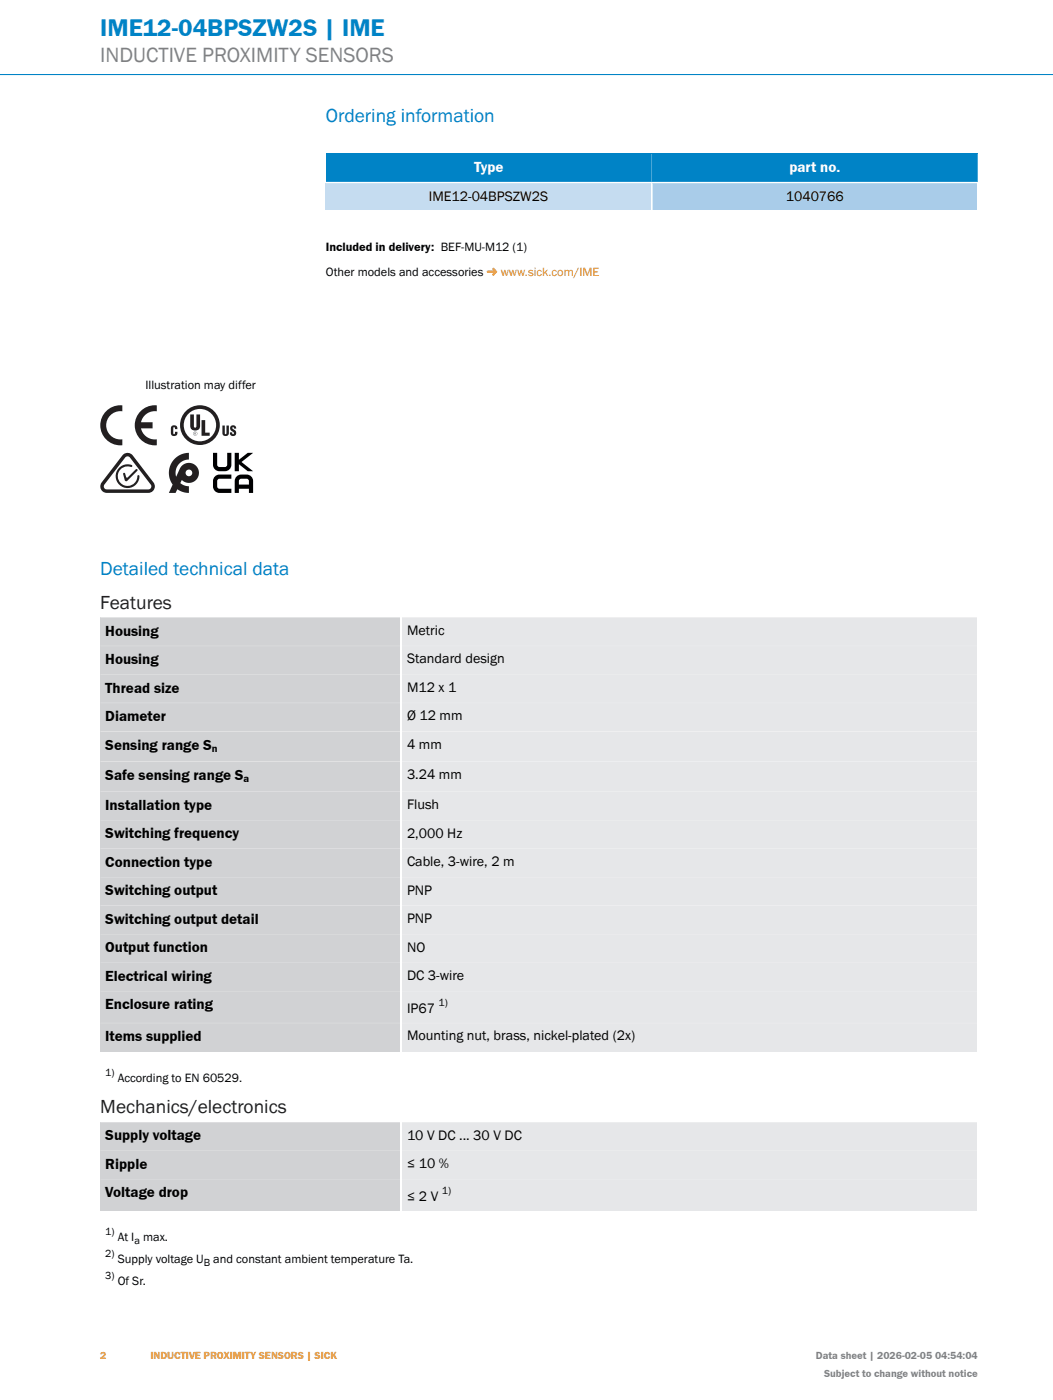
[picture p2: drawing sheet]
<svg xmlns="http://www.w3.org/2000/svg" width="210mm" height="279mm" viewBox="0 0 210 279" stroke-linecap="round" stroke-linejoin="round" font-family="sans-serif">
<path d="M0 14.9h210" fill="none" stroke="#fff" stroke-width=".2"/>
<path d="M0 14.9h210" fill="none" stroke="#0083c6" stroke-width=".2"/>
<path d="M65 30.7h65v5.6h-65z" fill="#0083c6"/>
<path d="M130 30.7v5.7" fill="none" stroke="#fff" stroke-width=".2"/>
<path d="M65 36.4h65" fill="none" stroke="#fff" stroke-width=".35"/>
<path d="M130 30.7h65v5.6h-65z" fill="#0083c6"/>
<path d="M130 30.7v5.7M195 30.7v5.7" fill="none" stroke="#fff" stroke-width=".2"/>
<path d="M130 36.4h65" fill="none" stroke="#fff" stroke-width=".35"/>
<path d="M65 36.6h64.8v5.4h-64.8z" fill="#c5dcf0"/>
<path d="M65 36.4h65v5.6" fill="none" stroke="#fff" stroke-width=".35"/>
<path d="M130.2 36.6h64.6v5.4h-64.6z" fill="#a9cce9"/>
<path d="M195 42v-5.6h-65v5.6" fill="none" stroke="#fff" stroke-width=".35"/>
<path d="M97.1 54.1l1.3-.1-.2-.3 .2-.3 .8 .8-.8 .8-.2-.2 .2-.4h-1.1z" fill="#f7931d"/>
<path d="M32.3 80.9v8" fill="none" stroke="#fff" stroke-width="2" stroke-linecap="butt"/>
<g fill="#231f20">
<path d="M21.2 82.1a4 4 0 0 1 3.2-1.2v1.2a2.82 2.82 0 0 0-3.2 2.8 2.82 2.82 0 0 0 3.2 2.8v1.2a4 4 0 0 1-4-2.3 4 4 0 0 1 .8-4.5z"/>
<path d="M28 82.1a4 4 0 0 1 3.3-1.2v1.2a2.82 2.82 0 0 0-3.2 2.2h2.3v1.2h-2.3a2.83 2.83 0 0 0 3.2 2.2v1.2a4 4 0 0 1-4-2.3 4 4 0 0 1 .7-4.5z"/>
</g>
<path d="M48.1 80.9v8" fill="none" stroke="#fff" stroke-width="2" stroke-linecap="butt"/>
<g fill="#231f20">
<path d="M44.4 84.9h.4v1.6l.2 .2 .2-.2v-1.6h.4v1.5a.65 .65 0 0 1-.6 .6 .65 .65 0 0 1-.6-.6z"/>
<path d="M46 85a.63 .63 0 0 1 .8-.1 .63 .63 0 0 1 .3 .6h-.4l-.2-.3-.1 .3a.9 .9 0 0 1 .5 1.4 .65 .65 0 0 1-.7 .1 .65 .65 0 0 1-.3-.7h.4v.3l.2 .1 .2-.3-.2-.2a.77 .77 0 0 1-.5-1.2z"/>
<circle cx="39.9" cy="84.8" r="4"/>
</g>
<circle cx="39.9" cy="84.8" r="3.2" fill="#fff"/>
<g fill="#231f20">
<path d="M37.9 82.7h.8v2.4l.2 .3 .3-.3v-2.4h.7v2.3a.98 .98 0 0 1-1 .9 .98 .98 0 0 1-1-.9z"/>
<path d="M40.2 83.8h.7v2.5h.9v.7h-1.6z"/>
<path d="M34.2 85a.68 .68 0 0 1 .8-.1 .68 .68 0 0 1 .4 .7h-.5v-.3h-.3v1.3h.2l.1-.4h.5a.67 .67 0 0 1-.6 .8 .67 .67 0 0 1-.7-.6z"/>
<path d="M38.8 86.3v.5v-.2l.3 .2-.1-.5zM38.8 86.4l.2 .1h-.2z"/>
<path d="M38.5 86.5a.4 .4 0 0 1 .8 0 .4 .4 0 0 1-.8 0zM38.5 86.5a.42 .42 0 0 0 .8 0 .42 .42 0 0 0-.8 0z"/>
</g>
<path d="M31.9 90.4v8" fill="none" stroke="#fff" stroke-width="2" stroke-linecap="butt"/>
<g fill="#231f20">
<path d="M25 91.2l-4.2 5.5a.6 .6 0 0 0 0 .6 .6 .6 0 0 0 .5 .4h8.3a.6 .6 0 0 0 .5-.4 .6 .6 0 0 0 0-.6l-4.2-5.4a.6 .6 0 0 0-.9-.1zM24.5 90.8l-4.2 5.5a1.29 1.29 0 0 0-.2 1.3 1.29 1.29 0 0 0 1.2 .8h8.3a1.29 1.29 0 0 0 1.1-.8 1.29 1.29 0 0 0-.1-1.3l-4.1-5.4a1.29 1.29 0 0 0-2-.1z" fill-rule="evenodd"/>
<path d="M23.8 93.3a2.2 2.2 0 0 1 2.6-.4l-.1 .3a1.99 1.99 0 0 0-2.8 1.3 1.99 1.99 0 0 0 1.8 2.5 1.99 1.99 0 0 0 2.2-2.1h.3a2.36 2.36 0 0 1-3.3 2.3 2.36 2.36 0 0 1-.7-3.9z" fill-rule="evenodd"/>
<path d="M24.6 94.5l.3-.1 .2 .8 .3 .1 1.7-1.6h.3v.1l-2.2 2.2-.3-.2z" fill-rule="evenodd"/>
</g>
<path d="M40.7 90.4v8" fill="none" stroke="#fff" stroke-width="2" stroke-linecap="butt"/>
<path d="M34.8 91.6a4 4 0 0 0-.4 5.1l.7-1.5-.1-1.1 .3-.9 .9-1.1 .7-.3 .8-.1v-1.3a4 4 0 0 0-2.9 1.2zM36.3 93l-.4 .5-2.2 4.9h1.3l.4-.8 1 .6 1.3 .2v-1.4l-.9-.1-.8-.5 .3-.6a2 2 0 0 0 2.8 0 2 2 0 0 0 0-2.8 2 2 0 0 0-2.8 0zM37 94.4a.67 .67 0 0 1 1.3 0 .67 .67 0 0 1-1.3 0z" fill-rule="evenodd" fill="#231f20"/>
<path d="M51.5 90.4v8" fill="none" stroke="#fff" stroke-width="2" stroke-linecap="butt"/>
<g fill="#000001">
<path d="M42.5 90.4h.8v2.4l.2 .3 .3 .1h1l.4-.2 .1-2.6h.8v2.4a1.28 1.28 0 0 1-1.2 1.2 2 2 0 0 1-2.2-.5l-.2-.7z"/>
<path d="M46.8 90.4h.8v1.4l1.8-1.4h1.1l-2.3 1.8 2.3 1.8h-1.1l-1.8-1.4v1.4h-.8z"/>
<path d="M43 95l.7-.3h2.4v.8h-2.3l-.3 .1-.2 .4v1.1l.2 .4h2.6v.9h-2.4a1.28 1.28 0 0 1-1.2-1.3 2 2 0 0 1 .5-2.1z"/>
<path d="M47.7 95.8l.4-.3 1.3 .1 .2 .4v.7h-2zM47.1 95.2l-.3 .8v2.4h.8v-.9h2v.9h.9v-2.4a1.28 1.28 0 0 0-1.3-1.3 2 2 0 0 0-2.1 .5z"/>
</g>
<path d="M20 123.3h59.8v5.6h-59.8z" fill="#d1d2d4"/>
<path d="M20 128.9h60M20 123.2h60" fill="none" stroke="#fff" stroke-width=".2"/>
<path d="M80 123.2v5.7" fill="none" stroke="#fff" stroke-width=".35"/>
<path d="M80.2 123.3h114.6v5.6h-114.6z" fill="#e6e7e9"/>
<path d="M80 128.9h115M80 123.2h115.2" fill="none" stroke="#fff" stroke-width=".2"/>
<path d="M80 123.2v5.7M195 123.2v5.7" fill="none" stroke="#fff" stroke-width=".35"/>
<path d="M20 129h59.8v5.6h-59.8z" fill="#d1d2d4"/>
<path d="M20 134.6h60M20 128.9h60" fill="none" stroke="#fff" stroke-width=".2"/>
<path d="M80 128.9v5.7" fill="none" stroke="#fff" stroke-width=".35"/>
<path d="M80.2 129h114.6v5.6h-114.6z" fill="#e6e7e9"/>
<path d="M80 134.6h115M80 128.9h115" fill="none" stroke="#fff" stroke-width=".2"/>
<path d="M80 128.9v5.7M195 128.9v5.7" fill="none" stroke="#fff" stroke-width=".35"/>
<path d="M20 134.6h59.8v5.6h-59.8z" fill="#d1d2d4"/>
<path d="M20 134.6h60M20 140.3h60" fill="none" stroke="#fff" stroke-width=".2"/>
<path d="M80 134.6v5.7" fill="none" stroke="#fff" stroke-width=".35"/>
<path d="M80.2 134.6h114.6v5.6h-114.6z" fill="#e6e7e9"/>
<path d="M80 134.6h115M80 140.3h115" fill="none" stroke="#fff" stroke-width=".2"/>
<path d="M80 134.6v5.7M195 134.6v5.7" fill="none" stroke="#fff" stroke-width=".35"/>
<path d="M20 140.3h59.8v5.6h-59.8z" fill="#d1d2d4"/>
<path d="M20 146h60M20 140.3h60" fill="none" stroke="#fff" stroke-width=".2"/>
<path d="M80 140.3v5.7" fill="none" stroke="#fff" stroke-width=".35"/>
<path d="M80.2 140.3h114.6v5.6h-114.6z" fill="#e6e7e9"/>
<path d="M80 146h115M80 140.3h115" fill="none" stroke="#fff" stroke-width=".2"/>
<path d="M80 140.3v5.7M195 140.3v5.7" fill="none" stroke="#fff" stroke-width=".35"/>
<path d="M20 146h59.8v6h-59.8z" fill="#d1d2d4"/>
<path d="M20 152h60M20 146h60" fill="none" stroke="#fff" stroke-width=".2"/>
<path d="M80 146v6" fill="none" stroke="#fff" stroke-width=".35"/>
<path d="M80.2 146h114.6v6h-114.6z" fill="#e6e7e9"/>
<path d="M80 152h115M80 146h115" fill="none" stroke="#fff" stroke-width=".2"/>
<path d="M80 146v6M195 146v6" fill="none" stroke="#fff" stroke-width=".35"/>
<path d="M20 152h59.8v6h-59.8z" fill="#d1d2d4"/>
<path d="M20 158h60M20 152h60" fill="none" stroke="#fff" stroke-width=".2"/>
<path d="M80 152v6" fill="none" stroke="#fff" stroke-width=".35"/>
<path d="M80.2 152h114.6v6h-114.6z" fill="#e6e7e9"/>
<path d="M80 158h115M80 152h115" fill="none" stroke="#fff" stroke-width=".2"/>
<path d="M80 152v6M195 152v6" fill="none" stroke="#fff" stroke-width=".35"/>
<path d="M20 158.1h59.8v5.6h-59.8z" fill="#d1d2d4"/>
<path d="M20 158h60M20 163.7h60" fill="none" stroke="#fff" stroke-width=".2"/>
<path d="M80 158v5.7" fill="none" stroke="#fff" stroke-width=".35"/>
<path d="M80.2 158.1h114.6v5.6h-114.6z" fill="#e6e7e9"/>
<path d="M80 158h115M80 163.7h115" fill="none" stroke="#fff" stroke-width=".2"/>
<path d="M80 158v5.7M195 158v5.7" fill="none" stroke="#fff" stroke-width=".35"/>
<path d="M20 163.7h59.8v5.6h-59.8z" fill="#d1d2d4"/>
<path d="M20 169.4h60M20 163.7h60" fill="none" stroke="#fff" stroke-width=".2"/>
<path d="M80 163.7v5.7" fill="none" stroke="#fff" stroke-width=".35"/>
<path d="M80.2 163.7h114.6v5.6h-114.6z" fill="#e6e7e9"/>
<path d="M80 169.4h115M80 163.7h115" fill="none" stroke="#fff" stroke-width=".2"/>
<path d="M80 163.7v5.7M195 163.7v5.7" fill="none" stroke="#fff" stroke-width=".35"/>
<path d="M20 169.4h59.8v5.6h-59.8z" fill="#d1d2d4"/>
<path d="M20 175.1h60M20 169.4h60" fill="none" stroke="#fff" stroke-width=".2"/>
<path d="M80 169.4v5.7" fill="none" stroke="#fff" stroke-width=".35"/>
<path d="M80.2 169.4h114.6v5.6h-114.6z" fill="#e6e7e9"/>
<path d="M80 175.1h115M80 169.4h115" fill="none" stroke="#fff" stroke-width=".2"/>
<path d="M80 169.4v5.7M195 169.4v5.7" fill="none" stroke="#fff" stroke-width=".35"/>
<path d="M20 175.1h59.8v5.6h-59.8z" fill="#d1d2d4"/>
<path d="M20 175.1h60M20 180.8h60" fill="none" stroke="#fff" stroke-width=".2"/>
<path d="M80 175.1v5.7" fill="none" stroke="#fff" stroke-width=".35"/>
<path d="M80.2 175.1h114.6v5.6h-114.6z" fill="#e6e7e9"/>
<path d="M80 175.1h115M80 180.8h115" fill="none" stroke="#fff" stroke-width=".2"/>
<path d="M80 175.1v5.7M195 175.1v5.7" fill="none" stroke="#fff" stroke-width=".35"/>
<path d="M20 180.8h59.8v5.6h-59.8z" fill="#d1d2d4"/>
<path d="M20 186.4h60M20 180.8h60" fill="none" stroke="#fff" stroke-width=".2"/>
<path d="M80 180.8v5.6" fill="none" stroke="#fff" stroke-width=".35"/>
<path d="M80.2 180.8h114.6v5.6h-114.6z" fill="#e6e7e9"/>
<path d="M80 186.4h115M80 180.8h115" fill="none" stroke="#fff" stroke-width=".2"/>
<path d="M80 180.8v5.6M195 180.8v5.6" fill="none" stroke="#fff" stroke-width=".35"/>
<path d="M20 186.5h59.8v5.6h-59.8z" fill="#d1d2d4"/>
<path d="M20 192.1h60M20 186.4h60" fill="none" stroke="#fff" stroke-width=".2"/>
<path d="M80 186.4v5.7" fill="none" stroke="#fff" stroke-width=".35"/>
<path d="M80.2 186.5h114.6v5.6h-114.6z" fill="#e6e7e9"/>
<path d="M80 192.1h115M80 186.4h115" fill="none" stroke="#fff" stroke-width=".2"/>
<path d="M80 186.4v5.7M195 186.4v5.7" fill="none" stroke="#fff" stroke-width=".35"/>
<path d="M20 192.2h59.8v5.6h-59.8z" fill="#d1d2d4"/>
<path d="M20 197.8h60M20 192.1h60" fill="none" stroke="#fff" stroke-width=".2"/>
<path d="M80 192.1v5.7" fill="none" stroke="#fff" stroke-width=".35"/>
<path d="M80.2 192.2h114.6v5.6h-114.6z" fill="#e6e7e9"/>
<path d="M80 197.8h115M80 192.1h115" fill="none" stroke="#fff" stroke-width=".2"/>
<path d="M80 192.1v5.7M195 192.1v5.7" fill="none" stroke="#fff" stroke-width=".35"/>
<path d="M20 197.9h59.8v6.2h-59.8z" fill="#d1d2d4"/>
<path d="M20 197.8h60M20 204.2h60" fill="none" stroke="#fff" stroke-width=".2"/>
<path d="M80 197.8v6.4" fill="none" stroke="#fff" stroke-width=".35"/>
<path d="M80.2 197.9h114.6v6.2h-114.6z" fill="#e6e7e9"/>
<path d="M80 197.8h115M80 204.2h115" fill="none" stroke="#fff" stroke-width=".2"/>
<path d="M80 197.8v6.4M195 197.8v6.4" fill="none" stroke="#fff" stroke-width=".35"/>
<path d="M20 204.2h59.8v5.6h-59.8z" fill="#d1d2d4"/>
<path d="M20 204.2h60" fill="none" stroke="#fff" stroke-width=".2"/>
<path d="M80 204.2v5.6" fill="none" stroke="#fff" stroke-width=".35"/>
<path d="M80.2 204.2h114.6v5.6h-114.6z" fill="#e6e7e9"/>
<path d="M80 204.2h115" fill="none" stroke="#fff" stroke-width=".2"/>
<path d="M80 204.2v5.6M195 204.2v5.6" fill="none" stroke="#fff" stroke-width=".35"/>
<path d="M20 224h59.8v5.6h-59.8z" fill="#d1d2d4"/>
<path d="M20 229.6h60M20 224h60" fill="none" stroke="#fff" stroke-width=".2"/>
<path d="M80 224v5.6" fill="none" stroke="#fff" stroke-width=".35"/>
<path d="M80.2 224h114.6v5.6h-114.6z" fill="#e6e7e9"/>
<path d="M80 229.6h115M80 224h115.2" fill="none" stroke="#fff" stroke-width=".2"/>
<path d="M80 224v5.6M195 223.9v5.7" fill="none" stroke="#fff" stroke-width=".35"/>
<path d="M20 229.7h59.8v5.6h-59.8z" fill="#d1d2d4"/>
<path d="M20 235.3h60M20 229.6h60" fill="none" stroke="#fff" stroke-width=".2"/>
<path d="M80 229.6v5.7" fill="none" stroke="#fff" stroke-width=".35"/>
<path d="M80.2 229.7h114.6v5.6h-114.6z" fill="#e6e7e9"/>
<path d="M80 235.3h115M80 229.6h115" fill="none" stroke="#fff" stroke-width=".2"/>
<path d="M80 229.6v5.7M195 229.6v5.7" fill="none" stroke="#fff" stroke-width=".35"/>
<path d="M20 235.4h59.8v6.2h-59.8z" fill="#d1d2d4"/>
<path d="M20 235.3h60" fill="none" stroke="#fff" stroke-width=".2"/>
<path d="M80 235.3v6.3" fill="none" stroke="#fff" stroke-width=".35"/>
<path d="M80.2 235.4h114.6v6.2h-114.6z" fill="#e6e7e9"/>
<path d="M80 235.3h115" fill="none" stroke="#fff" stroke-width=".2"/>
<path d="M80 235.3v6.3M195 235.3v6.3" fill="none" stroke="#fff" stroke-width=".35"/>
<text font-size="4.9" fill="#0083c6" x="20" y="7.2">IME12-04BPSZW2S | IME</text>
<text font-size="4.2" fill="#808285" x="20" y="12.4">INDUCTIVE PROXIMITY SENSORS</text>
<g font-size="3.9" fill="#0083c6">
<text x="65" y="24.3">Ordering information</text>
<text x="20" y="114.8">Detailed technical data</text>
</g>
<g font-size="3.9" fill="#231f20">
<text x="20" y="121.4">Features</text>
<text x="20" y="222.2">Mechanics/electronics</text>
</g>
<g font-size="3" fill="#fff">
<text x="94.5" y="34.2">Type</text>
<text x="157.4" y="34.2">part no.</text>
</g>
<g font-size="3">
<text x="21" y="126.8">Housing</text>
<text x="21" y="132.5">Housing</text>
<text x="21" y="138.2">Thread size</text>
<text x="21" y="143.9">Diameter</text>
<text x="21" y="149.6">Sensing range S</text>
<text x="21" y="155.6">Safe sensing range S</text>
<text x="21" y="161.6">Installation type</text>
<text x="21" y="167.3">Switching frequency</text>
<text x="21" y="173">Connection type</text>
<text x="21" y="178.7">Switching output</text>
<text x="21" y="184.4">Switching output detail</text>
<text x="21" y="190.1">Output function</text>
<text x="21" y="195.8">Electrical wiring</text>
<text x="21" y="201.4">Enclosure rating</text>
<text x="21" y="207.8">Items supplied</text>
<text x="21" y="227.6">Supply voltage</text>
<text x="21" y="233.3">Ripple</text>
<text x="21" y="238.9">Voltage drop</text>
</g>
<g font-size="2.8">
<text x="85.5" y="40">IME12-04BPSZW2S</text>
<text x="156.7" y="40">1040766</text>
<text x="81.2" y="126.7">Metric</text>
<text x="81.2" y="132.4">Standard design</text>
<text x="81.2" y="138.1">M12 x 1</text>
<text x="81.2" y="143.8">Ø 12 mm</text>
<text x="81.2" y="149.4">4 mm</text>
<text x="81.2" y="155.5">3.24 mm</text>
<text x="81.2" y="161.5">Flush</text>
<text x="81.2" y="167.2">2,000 Hz</text>
<text x="81.2" y="172.9">Cable, 3-wire, 2 m</text>
<text x="81.2" y="178.5">PNP</text>
<text x="81.2" y="184.2">PNP</text>
<text x="81.2" y="189.9">NO</text>
<text x="81.2" y="195.6">DC 3-wire</text>
<text x="81.2" y="202.2">IP67</text>
<text x="81.2" y="207.6">Mounting nut, brass, nickel-plated (2x)</text>
<text x="81.2" y="227.4">10 V DC ... 30 V DC</text>
<text x="81.2" y="233.1">≤ 10 %</text>
<text x="81.2" y="239.7">≤ 2 V</text>
</g>
<g font-size="2.5">
<text x="65" y="50.1">Included in delivery: BEF-MU-M12 (1)</text>
<text x="65" y="55.1">Other models and accessories</text>
<text x="29" y="77.6">Illustration may differ</text>
<text x="23.5" y="215.9">According to EN 60529.</text>
<text x="23.5" y="247.7">At I</text>
<text x="28.5" y="247.7">max.</text>
<text x="23.5" y="252.1">Supply voltage U</text>
<text x="23.5" y="256.5">Of Sr.</text>
<text x="42.5" y="252.1">and constant ambient temperature Ta.</text>
</g>
<text font-size="2.5" fill="#f7931d" x="99.9" y="55.1">www.sick.com/IME</text>
<g font-size="2.1">
<text x="42.3" y="150.1">n</text>
<text x="48.6" y="156.1">a</text>
<text x="87.5" y="200.8">1)</text>
<text x="21" y="214.7">1)</text>
<text x="88.1" y="238.3">1)</text>
<text x="21" y="246.5">1)</text>
<text x="21" y="250.9">2)</text>
<text x="26.8" y="248.2">a</text>
<text x="21" y="255.2">3)</text>
<text x="40.6" y="252.6">B</text>
</g>
<g font-size="2.1" fill="#f7931d">
<text x="20" y="271.2">2</text>
<text x="30" y="271.2">INDUCTIVE PROXIMITY SENSORS | SICK</text>
</g>
<g font-size="2.1" fill="#808285">
<text x="162.7" y="271.2">Data sheet | 2026-02-05 04:54:04</text>
<text x="164.3" y="274.8">Subject to change without notice</text>
</g>
</svg>
